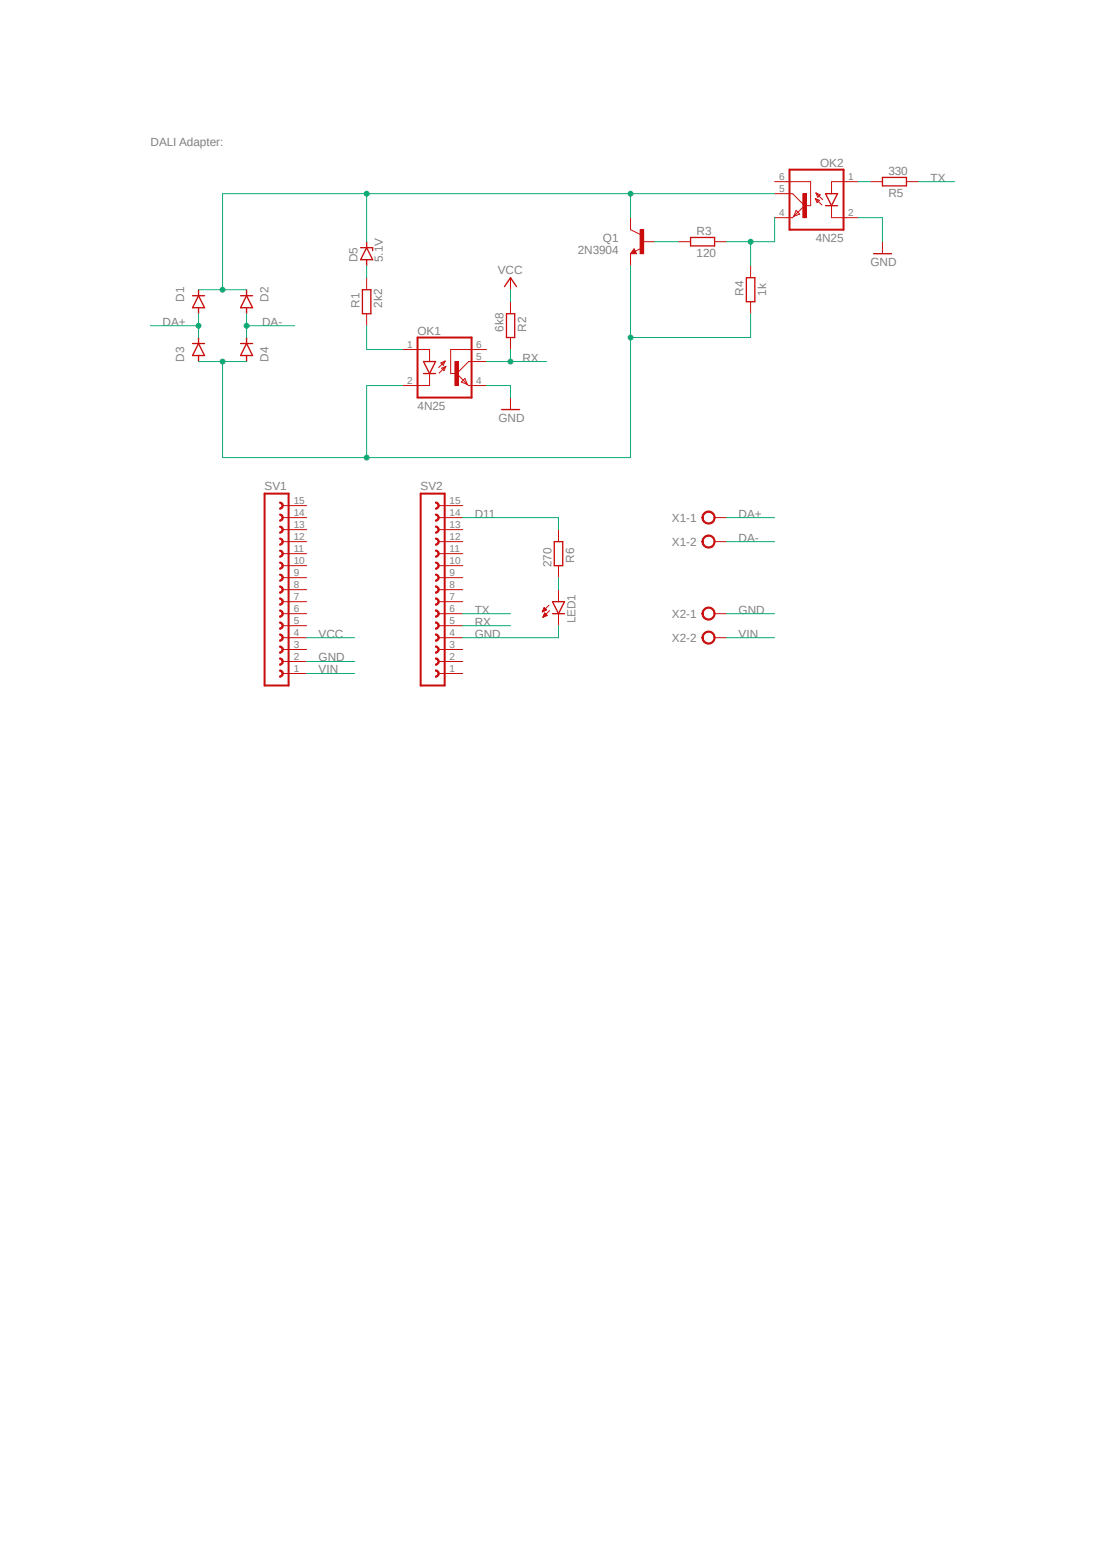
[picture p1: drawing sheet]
<svg xmlns="http://www.w3.org/2000/svg" width="210mm" height="297mm" viewBox="0 0 210 297" stroke-linecap="round" stroke-linejoin="round" font-family="sans-serif">
<path d="M28.1 25.4l153.7 105.4M181.8 25.4l-153.7 105.4" fill="none" stroke="#fff" stroke-width=".19"/>
<g fill="none" stroke="#c90d0c" stroke-width=".25">
<path d="M36.7 56.3h2.2M37.8 56.3l1.1 2.3h-2.2zM37.8 55.2v1.1M37.8 58.6v1.1M45.8 56.3h2.3M46.9 56.3l1.2 2.3h-2.3zM46.9 55.2v1.1M46.9 58.6v1.1M68.7 47.2h2.3v.5M69 55.2h1.6v4.5h-1.6zM69.8 47.2l1.2 2.2h-2.3zM69.8 46v1.2"/>
<path d="M69.8 49.4v1.2M36.7 65.4h2.2M37.8 64.3v1.1M37.8 67.7v1.1M37.8 65.4l1.1 2.3h-2.2zM45.8 65.4h2.3M46.9 64.3v1.1M46.9 67.7v1.1M46.9 65.4l1.2 2.3h-2.3zM80.6 68.8h2.3l-1.1 2.3zM80.6 71.1h2.3"/>
</g>
<path d="M69.8 52.9v2.3M69.8 59.7v2.3M79 66.5h2.8v2.3M81.8 71.1v2.3h-2.8M83.9 69.1l.9-.4-.4 .9zM84.1 70.1l.8-.3-.4 .8zM84.8 68.7l-1.3 1.3M84.9 69.8l-1.3 1.2M87.8 72.7l.7-.6 .5 1.1zM89 73.2l.2 .2h1.2M90.4 66.5h-4.6v4.6h.9M90.4 68.8h-1.2l-2.2 2.3 2 2.1" fill="none" stroke="#c90d0c" stroke-width=".19"/>
<path d="M79.5 64.3h10.3v11.4h-10.3z" fill="none" stroke="#c90d0c" stroke-width=".38"/>
<path d="M86.6 68.8h.7v4.6h-.7z" fill-rule="evenodd" fill="#c90d0c"/>
<g fill="none" stroke="#c90d0c" stroke-width=".19">
<path d="M149.8 34.6h4.5v4.6h-.9M149.8 36.9h1.1l2.3 2.3-2.1 2M155.2 37.8l1.3 1.2M155.2 37.8l.8 .3-.4 .5zM155.4 36.7l.8 .4-.5 .4zM155.4 36.7l1.2 1.3M158.3 39.2v2.2h2.9M161.2 34.6h-2.9v2.3M151.1 41.2l-.2 .2h-1.1M151.6 40l.7 .8-1.2 .4zM76.7 66.5h2.3M76.7 73.4h2.3"/>
<path d="M86.6 68.8h.7v4.6h-.7zM90.4 66.5h2.2M90.4 73.4h2.2M90.4 68.8h2.2"/>
</g>
<path d="M157.2 36.9h2.3l-1.2 2.3zM157.2 39.2h2.3" fill="none" stroke="#c90d0c" stroke-width=".25"/>
<path d="M150.3 32.3h10.3v11.4h-10.3z" fill="none" stroke="#c90d0c" stroke-width=".38"/>
<path d="M152.9 36.9h.6v4.5h-.6z" fill-rule="evenodd" fill="#c90d0c"/>
<path d="M147.5 34.6h2.3M147.5 36.9h2.3M152.9 36.9h.6v4.5h-.6zM161.2 34.6h2.2M120.1 43.7l1.8 .9M120.7 47.4l.5 .9h-1.1zM122.1 47.3l-1.2 .5M147.5 41.4h2.3M161.2 41.4h2.2" fill="none" stroke="#c90d0c" stroke-width=".19"/>
<path d="M120.7 47.8l-.1 .2h.4l-.3-.4-.4 .6h.7" fill="none" stroke="#c90d0c" stroke-width=".25"/>
<path d="M121.9 43.7h.7v4.6h-.7z" fill-rule="evenodd" fill="#c90d0c"/>
<g fill="none" stroke="#c90d0c" stroke-width=".19">
<path d="M165.7 34.6h2.3M172.6 34.6h2.3M97.2 52.9v2.3M97.2 57.4v2.3M120.1 41.4v2.3M120.1 48.3v2.3M121.9 43.7h.7v4.6h-.7zM122.3 46h2.3M129.2 46h2.3M136.1 46h2.2M142.9 50.6v2.3M142.9 57.4v2.3"/>
<path d="M168 46v2.3M97.2 64.3v2.2M97.2 75.7v2.3"/>
</g>
<path d="M168 33.8h4.6v1.6h-4.6zM96.1 54.6l1.1-1.7 1.1 1.7M96.4 59.7h1.6v4.6h-1.6zM131.5 45.2h4.6v1.6h-4.6zM142.1 52.9h1.6v4.5h-1.6zM166.3 48.3h3.5M95.5 78h3.4" fill="none" stroke="#c90d0c" stroke-width=".25"/>
<path d="M134 97.7a1.26 1.26 0 0 1 2 .2 1.26 1.26 0 0 1-.8 1.9 1.26 1.26 0 0 1-1.6-1.2h.3a1.03 1.03 0 0 1 1.3-1 1.03 1.03 0 0 1 .6 1.5 1.03 1.03 0 0 1-1.6 .1l-.3-.6h-.3z" fill-rule="evenodd" fill="#c90d0c"/>
<path d="M134 97.7a1.26 1.26 0 0 1 2 .2 1.26 1.26 0 0 1-.8 1.9 1.26 1.26 0 0 1-1.6-1.2h.3a1.03 1.03 0 0 1 1.3-1 1.03 1.03 0 0 1 .6 1.5 1.03 1.03 0 0 1-1.6 .1l-.3-.6h-.3zM136.1 98.6h2.2" fill="none" stroke="#c90d0c" stroke-width=".19"/>
<path d="M134 102.3a1.26 1.26 0 0 1 2 .2 1.26 1.26 0 0 1-.8 1.8 1.26 1.26 0 0 1-1.6-1.2h.3a1.03 1.03 0 0 1 1.3-1 1.03 1.03 0 0 1 .6 1.6 1.03 1.03 0 0 1-1.6 .1l-.3-.7h-.3z" fill-rule="evenodd" fill="#c90d0c"/>
<path d="M134 102.3a1.26 1.26 0 0 1 2 .2 1.26 1.26 0 0 1-.8 1.8 1.26 1.26 0 0 1-1.6-1.2h.3a1.03 1.03 0 0 1 1.3-1 1.03 1.03 0 0 1 .6 1.6 1.03 1.03 0 0 1-1.6 .1l-.3-.7h-.3zM136.1 103.1h2.2" fill="none" stroke="#c90d0c" stroke-width=".19"/>
<path d="M134 116a1.26 1.26 0 0 1 2 .2 1.26 1.26 0 0 1-.8 1.9 1.26 1.26 0 0 1-1.6-1.3h.3a1.03 1.03 0 0 1 1.5-.8 1.03 1.03 0 0 1 .2 1.7 1.03 1.03 0 0 1-1.7-.5v-.4h-.3z" fill-rule="evenodd" fill="#c90d0c"/>
<path d="M134 116a1.26 1.26 0 0 1 2 .2 1.26 1.26 0 0 1-.8 1.9 1.26 1.26 0 0 1-1.6-1.3h.3a1.03 1.03 0 0 1 1.5-.8 1.03 1.03 0 0 1 .2 1.7 1.03 1.03 0 0 1-1.7-.5v-.4h-.3zM136.1 116.8h2.2" fill="none" stroke="#c90d0c" stroke-width=".19"/>
<path d="M134 120.6a1.26 1.26 0 0 1 2 .2 1.26 1.26 0 0 1-.8 1.8 1.26 1.26 0 0 1-1.6-1.2h.3a1.03 1.03 0 0 1 1.5-.9 1.03 1.03 0 0 1 .2 1.7 1.03 1.03 0 0 1-1.7-.4v-.4h-.3z" fill-rule="evenodd" fill="#c90d0c"/>
<path d="M134 120.6a1.26 1.26 0 0 1 2 .2 1.26 1.26 0 0 1-.8 1.8 1.26 1.26 0 0 1-1.6-1.2h.3a1.03 1.03 0 0 1 1.5-.9 1.03 1.03 0 0 1 .2 1.7 1.03 1.03 0 0 1-1.7-.4v-.4h-.3zM136.1 121.4h2.2" fill="none" stroke="#c90d0c" stroke-width=".19"/>
<path d="M50.4 130.5h4.5" fill="none" stroke="#c90d0c" stroke-width=".38"/>
<path d="M53.3 123a.7 .7 0 0 1 .6 .7 .7 .7 0 0 1-.6 .7v-.3h.2a.46 .46 0 0 0 .2-.5 .46 .46 0 0 0-.4-.4z" fill-rule="evenodd" fill="#c90d0c"/>
<path d="M53.3 123a.7 .7 0 0 1 .6 .7 .7 .7 0 0 1-.6 .7v-.3h.2a.46 .46 0 0 0 .2-.5 .46 .46 0 0 0-.4-.4z" fill="none" stroke="#c90d0c" stroke-width=".19"/>
<path d="M53.3 125.3a.7 .7 0 0 1 .6 .7 .7 .7 0 0 1-.6 .7v-.3h.2a.46 .46 0 0 0 .2-.5 .46 .46 0 0 0-.4-.4z" fill-rule="evenodd" fill="#c90d0c"/>
<path d="M53.3 125.3a.7 .7 0 0 1 .6 .7 .7 .7 0 0 1-.6 .7v-.3h.2a.46 .46 0 0 0 .2-.5 .46 .46 0 0 0-.4-.4z" fill="none" stroke="#c90d0c" stroke-width=".19"/>
<path d="M53.3 127.6a.7 .7 0 0 1 .6 .6 .7 .7 0 0 1-.6 .7v-.2h.2a.46 .46 0 0 0 .2-.5 .46 .46 0 0 0-.4-.4z" fill-rule="evenodd" fill="#c90d0c"/>
<path d="M53.3 127.6a.7 .7 0 0 1 .6 .6 .7 .7 0 0 1-.6 .7v-.2h.2a.46 .46 0 0 0 .2-.5 .46 .46 0 0 0-.4-.4z" fill="none" stroke="#c90d0c" stroke-width=".19"/>
<path d="M53.3 118.4a.7 .7 0 0 1 .6 .7 .7 .7 0 0 1-.6 .7v-.3h.2a.46 .46 0 0 0 .2-.5 .46 .46 0 0 0-.4-.3z" fill-rule="evenodd" fill="#c90d0c"/>
<path d="M53.3 118.4a.7 .7 0 0 1 .6 .7 .7 .7 0 0 1-.6 .7v-.3h.2a.46 .46 0 0 0 .2-.5 .46 .46 0 0 0-.4-.3z" fill="none" stroke="#c90d0c" stroke-width=".19"/>
<path d="M53.3 120.7a.7 .7 0 0 1 .6 .7 .7 .7 0 0 1-.6 .7v-.3h.2a.46 .46 0 0 0 .2-.5 .46 .46 0 0 0-.4-.4z" fill-rule="evenodd" fill="#c90d0c"/>
<path d="M53.3 120.7a.7 .7 0 0 1 .6 .7 .7 .7 0 0 1-.6 .7v-.3h.2a.46 .46 0 0 0 .2-.5 .46 .46 0 0 0-.4-.4z" fill="none" stroke="#c90d0c" stroke-width=".19"/>
<path d="M53.3 111.5a.7 .7 0 0 1 .6 .7 .7 .7 0 0 1-.6 .7v-.2l.2-.1a.46 .46 0 0 0 .2-.5 .46 .46 0 0 0-.4-.3z" fill-rule="evenodd" fill="#c90d0c"/>
<path d="M53.3 111.5a.7 .7 0 0 1 .6 .7 .7 .7 0 0 1-.6 .7v-.2l.2-.1a.46 .46 0 0 0 .2-.5 .46 .46 0 0 0-.4-.3z" fill="none" stroke="#c90d0c" stroke-width=".19"/>
<path d="M53.3 113.8a.7 .7 0 0 1 .6 .7 .7 .7 0 0 1-.6 .7v-.2l.2-.1a.46 .46 0 0 0 .2-.5 .46 .46 0 0 0-.4-.3z" fill-rule="evenodd" fill="#c90d0c"/>
<path d="M53.3 113.8a.7 .7 0 0 1 .6 .7 .7 .7 0 0 1-.6 .7v-.2l.2-.1a.46 .46 0 0 0 .2-.5 .46 .46 0 0 0-.4-.3z" fill="none" stroke="#c90d0c" stroke-width=".19"/>
<path d="M53.3 116.1a.7 .7 0 0 1 .6 .7 .7 .7 0 0 1-.6 .7v-.2l.2-.1a.46 .46 0 0 0 .2-.5 .46 .46 0 0 0-.4-.3z" fill-rule="evenodd" fill="#c90d0c"/>
<path d="M53.3 116.1a.7 .7 0 0 1 .6 .7 .7 .7 0 0 1-.6 .7v-.2l.2-.1a.46 .46 0 0 0 .2-.5 .46 .46 0 0 0-.4-.3z" fill="none" stroke="#c90d0c" stroke-width=".19"/>
<path d="M53.3 107a.68 .68 0 0 1 .6 .7 .68 .68 0 0 1-.6 .7v-.2a.47 .47 0 0 0 .4-.5 .47 .47 0 0 0-.4-.5z" fill-rule="evenodd" fill="#c90d0c"/>
<path d="M53.3 107a.68 .68 0 0 1 .6 .7 .68 .68 0 0 1-.6 .7v-.2a.47 .47 0 0 0 .4-.5 .47 .47 0 0 0-.4-.5z" fill="none" stroke="#c90d0c" stroke-width=".19"/>
<path d="M53.3 109.3a.68 .68 0 0 1 .6 .7 .68 .68 0 0 1-.6 .7v-.3a.47 .47 0 0 0 .4-.4 .47 .47 0 0 0-.4-.5z" fill-rule="evenodd" fill="#c90d0c"/>
<path d="M53.3 109.3a.68 .68 0 0 1 .6 .7 .68 .68 0 0 1-.6 .7v-.3a.47 .47 0 0 0 .4-.4 .47 .47 0 0 0-.4-.5z" fill="none" stroke="#c90d0c" stroke-width=".19"/>
<path d="M53.3 100.2a.68 .68 0 0 1 .6 .6 .68 .68 0 0 1-.6 .7v-.2a.47 .47 0 0 0 .4-.5 .47 .47 0 0 0-.4-.4z" fill-rule="evenodd" fill="#c90d0c"/>
<path d="M53.3 100.2a.68 .68 0 0 1 .6 .6 .68 .68 0 0 1-.6 .7v-.2a.47 .47 0 0 0 .4-.5 .47 .47 0 0 0-.4-.4z" fill="none" stroke="#c90d0c" stroke-width=".19"/>
<path d="M53.3 102.4a.68 .68 0 0 1 .6 .7 .68 .68 0 0 1-.6 .7v-.2a.47 .47 0 0 0 .4-.5 .47 .47 0 0 0-.4-.4z" fill-rule="evenodd" fill="#c90d0c"/>
<path d="M53.3 102.4a.68 .68 0 0 1 .6 .7 .68 .68 0 0 1-.6 .7v-.2a.47 .47 0 0 0 .4-.5 .47 .47 0 0 0-.4-.4z" fill="none" stroke="#c90d0c" stroke-width=".19"/>
<path d="M53.3 104.7a.68 .68 0 0 1 .6 .7 .68 .68 0 0 1-.6 .7v-.2a.47 .47 0 0 0 .4-.5 .47 .47 0 0 0-.4-.5z" fill-rule="evenodd" fill="#c90d0c"/>
<path d="M53.3 104.7a.68 .68 0 0 1 .6 .7 .68 .68 0 0 1-.6 .7v-.2a.47 .47 0 0 0 .4-.5 .47 .47 0 0 0-.4-.5z" fill="none" stroke="#c90d0c" stroke-width=".19"/>
<path d="M53.3 95.6a.68 .68 0 0 1 .6 .7 .68 .68 0 0 1-.6 .6v-.2a.47 .47 0 0 0 .4-.4 .47 .47 0 0 0-.4-.5z" fill-rule="evenodd" fill="#c90d0c"/>
<path d="M53.3 95.6a.68 .68 0 0 1 .6 .7 .68 .68 0 0 1-.6 .6v-.2a.47 .47 0 0 0 .4-.4 .47 .47 0 0 0-.4-.5z" fill="none" stroke="#c90d0c" stroke-width=".19"/>
<path d="M53.3 97.9a.68 .68 0 0 1 .6 .7 .68 .68 0 0 1-.6 .6v-.2a.47 .47 0 0 0 .4-.4 .47 .47 0 0 0-.4-.5z" fill-rule="evenodd" fill="#c90d0c"/>
<g fill="none" stroke="#c90d0c" stroke-width=".19">
<path d="M53.3 97.9a.68 .68 0 0 1 .6 .7 .68 .68 0 0 1-.6 .6v-.2a.47 .47 0 0 0 .4-.4 .47 .47 0 0 0-.4-.5zM53.8 98.6h4.6M53.8 96.3h4.6M53.8 119.1h4.6M53.8 116.8h4.6M53.8 114.6h4.6M53.8 112.3h4.6M53.8 110h4.6M53.8 107.7h4.6M53.8 105.4h4.6M53.8 103.1h4.6M53.8 100.8h4.6"/>
<path d="M53.8 128.2h4.6M53.8 125.9h4.6M53.8 123.7h4.6M53.8 121.4h4.6"/>
</g>
<path d="M50.4 130.5v-36.5h4.5v36.5M80.1 130.5h4.6" fill="none" stroke="#c90d0c" stroke-width=".38"/>
<path d="M82.9 123a.7 .7 0 0 1 .8 .7 .7 .7 0 0 1-.8 .7v-.3a.46 .46 0 0 0 .5-.3 .46 .46 0 0 0-.2-.5l-.3-.1z" fill-rule="evenodd" fill="#c90d0c"/>
<path d="M82.9 123a.7 .7 0 0 1 .8 .7 .7 .7 0 0 1-.8 .7v-.3a.46 .46 0 0 0 .5-.3 .46 .46 0 0 0-.2-.5l-.3-.1z" fill="none" stroke="#c90d0c" stroke-width=".19"/>
<path d="M82.9 125.3a.7 .7 0 0 1 .8 .7 .7 .7 0 0 1-.8 .7v-.3a.46 .46 0 0 0 .5-.3 .46 .46 0 0 0-.2-.5l-.3-.1z" fill-rule="evenodd" fill="#c90d0c"/>
<path d="M82.9 125.3a.7 .7 0 0 1 .8 .7 .7 .7 0 0 1-.8 .7v-.3a.46 .46 0 0 0 .5-.3 .46 .46 0 0 0-.2-.5l-.3-.1z" fill="none" stroke="#c90d0c" stroke-width=".19"/>
<path d="M82.9 127.6a.7 .7 0 0 1 .8 .6 .7 .7 0 0 1-.8 .7v-.2a.46 .46 0 0 0 .5-.3 .46 .46 0 0 0-.2-.6h-.3z" fill-rule="evenodd" fill="#c90d0c"/>
<path d="M82.9 127.6a.7 .7 0 0 1 .8 .6 .7 .7 0 0 1-.8 .7v-.2a.46 .46 0 0 0 .5-.3 .46 .46 0 0 0-.2-.6h-.3z" fill="none" stroke="#c90d0c" stroke-width=".19"/>
<path d="M82.9 118.4a.7 .7 0 0 1 .8 .7 .7 .7 0 0 1-.8 .7v-.3a.46 .46 0 0 0 .5-.3 .46 .46 0 0 0-.2-.5h-.3z" fill-rule="evenodd" fill="#c90d0c"/>
<path d="M82.9 118.4a.7 .7 0 0 1 .8 .7 .7 .7 0 0 1-.8 .7v-.3a.46 .46 0 0 0 .5-.3 .46 .46 0 0 0-.2-.5h-.3z" fill="none" stroke="#c90d0c" stroke-width=".19"/>
<path d="M82.9 120.7a.7 .7 0 0 1 .8 .7 .7 .7 0 0 1-.8 .7v-.3a.46 .46 0 0 0 .5-.3 .46 .46 0 0 0-.2-.5l-.3-.1z" fill-rule="evenodd" fill="#c90d0c"/>
<path d="M82.9 120.7a.7 .7 0 0 1 .8 .7 .7 .7 0 0 1-.8 .7v-.3a.46 .46 0 0 0 .5-.3 .46 .46 0 0 0-.2-.5l-.3-.1z" fill="none" stroke="#c90d0c" stroke-width=".19"/>
<path d="M82.9 111.5a.7 .7 0 0 1 .8 .7 .7 .7 0 0 1-.8 .7v-.2a.46 .46 0 0 0 .5-.3 .46 .46 0 0 0-.2-.6h-.3z" fill-rule="evenodd" fill="#c90d0c"/>
<path d="M82.9 111.5a.7 .7 0 0 1 .8 .7 .7 .7 0 0 1-.8 .7v-.2a.46 .46 0 0 0 .5-.3 .46 .46 0 0 0-.2-.6h-.3z" fill="none" stroke="#c90d0c" stroke-width=".19"/>
<path d="M82.9 113.8a.7 .7 0 0 1 .8 .7 .7 .7 0 0 1-.8 .7v-.2a.46 .46 0 0 0 .5-.4 .46 .46 0 0 0-.2-.5h-.3z" fill-rule="evenodd" fill="#c90d0c"/>
<path d="M82.9 113.8a.7 .7 0 0 1 .8 .7 .7 .7 0 0 1-.8 .7v-.2a.46 .46 0 0 0 .5-.4 .46 .46 0 0 0-.2-.5h-.3z" fill="none" stroke="#c90d0c" stroke-width=".19"/>
<path d="M82.9 116.1a.7 .7 0 0 1 .8 .7 .7 .7 0 0 1-.8 .7v-.2a.46 .46 0 0 0 .5-.4 .46 .46 0 0 0-.2-.5h-.3z" fill-rule="evenodd" fill="#c90d0c"/>
<path d="M82.9 116.1a.7 .7 0 0 1 .8 .7 .7 .7 0 0 1-.8 .7v-.2a.46 .46 0 0 0 .5-.4 .46 .46 0 0 0-.2-.5h-.3z" fill="none" stroke="#c90d0c" stroke-width=".19"/>
<path d="M82.9 107a.68 .68 0 0 1 .8 .7 .68 .68 0 0 1-.8 .7v-.2a.47 .47 0 0 0 .5-.5 .47 .47 0 0 0-.5-.5z" fill-rule="evenodd" fill="#c90d0c"/>
<path d="M82.9 107a.68 .68 0 0 1 .8 .7 .68 .68 0 0 1-.8 .7v-.2a.47 .47 0 0 0 .5-.5 .47 .47 0 0 0-.5-.5z" fill="none" stroke="#c90d0c" stroke-width=".19"/>
<path d="M82.9 109.3a.68 .68 0 0 1 .8 .7 .68 .68 0 0 1-.8 .7v-.3a.47 .47 0 0 0 .5-.4 .47 .47 0 0 0-.5-.5z" fill-rule="evenodd" fill="#c90d0c"/>
<path d="M82.9 109.3a.68 .68 0 0 1 .8 .7 .68 .68 0 0 1-.8 .7v-.3a.47 .47 0 0 0 .5-.4 .47 .47 0 0 0-.5-.5z" fill="none" stroke="#c90d0c" stroke-width=".19"/>
<path d="M82.9 100.2a.68 .68 0 0 1 .8 .6 .68 .68 0 0 1-.8 .7v-.2a.47 .47 0 0 0 .5-.5 .47 .47 0 0 0-.5-.4z" fill-rule="evenodd" fill="#c90d0c"/>
<path d="M82.9 100.2a.68 .68 0 0 1 .8 .6 .68 .68 0 0 1-.8 .7v-.2a.47 .47 0 0 0 .5-.5 .47 .47 0 0 0-.5-.4z" fill="none" stroke="#c90d0c" stroke-width=".19"/>
<path d="M82.9 102.4a.68 .68 0 0 1 .8 .7 .68 .68 0 0 1-.8 .7v-.2a.47 .47 0 0 0 .5-.5 .47 .47 0 0 0-.5-.4z" fill-rule="evenodd" fill="#c90d0c"/>
<path d="M82.9 102.4a.68 .68 0 0 1 .8 .7 .68 .68 0 0 1-.8 .7v-.2a.47 .47 0 0 0 .5-.5 .47 .47 0 0 0-.5-.4z" fill="none" stroke="#c90d0c" stroke-width=".19"/>
<path d="M82.9 104.7a.68 .68 0 0 1 .8 .7 .68 .68 0 0 1-.8 .7v-.2a.47 .47 0 0 0 .5-.5 .47 .47 0 0 0-.5-.5z" fill-rule="evenodd" fill="#c90d0c"/>
<path d="M82.9 104.7a.68 .68 0 0 1 .8 .7 .68 .68 0 0 1-.8 .7v-.2a.47 .47 0 0 0 .5-.5 .47 .47 0 0 0-.5-.5z" fill="none" stroke="#c90d0c" stroke-width=".19"/>
<path d="M82.9 95.6a.68 .68 0 0 1 .8 .7 .68 .68 0 0 1-.8 .6v-.2a.47 .47 0 0 0 .5-.4 .47 .47 0 0 0-.5-.5z" fill-rule="evenodd" fill="#c90d0c"/>
<path d="M82.9 95.6a.68 .68 0 0 1 .8 .7 .68 .68 0 0 1-.8 .6v-.2a.47 .47 0 0 0 .5-.4 .47 .47 0 0 0-.5-.5z" fill="none" stroke="#c90d0c" stroke-width=".19"/>
<path d="M82.9 97.9a.68 .68 0 0 1 .8 .7 .68 .68 0 0 1-.8 .6v-.2a.47 .47 0 0 0 .5-.4 .47 .47 0 0 0-.5-.5z" fill-rule="evenodd" fill="#c90d0c"/>
<g fill="none" stroke="#c90d0c" stroke-width=".19">
<path d="M82.9 97.9a.68 .68 0 0 1 .8 .7 .68 .68 0 0 1-.8 .6v-.2a.47 .47 0 0 0 .5-.4 .47 .47 0 0 0-.5-.5zM83.5 98.6h4.6M83.5 96.3h4.6M83.5 119.1h4.6M83.5 116.8h4.6M83.5 114.6h4.6M83.5 112.3h4.6M83.5 110h4.6M83.5 107.7h4.6M83.5 105.4h4.6M83.5 103.1h4.6M83.5 100.8h4.6"/>
<path d="M103.3 116.5h.1M103.3 116.4h.2M103.3 116.3h.4M103.4 116.2h.5M103.4 116.2h.7M103.4 117.5h.1M103.4 117.4h.2M103.5 116.1h.5M103.5 116h.4M103.5 117.3h.3M103.5 115.9h.3M103.5 117.3h.5"/>
<path d="M103.5 117.2h.6M103.5 117.1h.6M103.6 115.8h.1M103.6 115.7h.1M103.6 117h.5M103.6 116.9h.3M103.6 115.7l-.3 .8M103.6 115.7l.5 .4-.8 .4M103.6 117h.4M103.7 116.8h.1M103.7 116.7l.5 .5-.8 .3zM104.5 115.2l-1.2 1.3"/>
<path d="M104.6 116.2l-1.2 1.3M106.3 100.8v2.3M106.3 107.7v2.3M106.3 112.3v2.3M106.3 116.8v2.3M83.5 128.2h4.6M83.5 125.9h4.6M83.5 123.7h4.6M83.5 121.4h4.6"/>
</g>
<path d="M80.1 130.5v-36.5h4.6v36.5" fill="none" stroke="#c90d0c" stroke-width=".38"/>
<path d="M105.2 114.6h2.3l-1.2 2.2zM105.2 116.8h2.3M105.5 103.1h1.6v4.6h-1.6z" fill="none" stroke="#c90d0c" stroke-width=".25"/>
<path d="M37.8 59.7v4.6M28.7 62h9.1" fill="none" stroke="#0dab76" stroke-width=".19"/>
<circle cx="37.8" cy="62" r=".46" fill="#0dab76"/>
<g fill="none" stroke="#0dab76" stroke-width=".19">
<path d="M46.9 59.7v4.6M46.9 62h9.2M138.3 98.6h9.2"/>
<circle cx="37.8" cy="62" r=".46"/>
</g>
<circle cx="46.9" cy="62" r=".46" fill="#0dab76"/>
<g fill="none" stroke="#0dab76" stroke-width=".19">
<path d="M142.9 46v4.6M147.5 41.4v4.6h-9.2M138.3 103.1h9.2"/>
<circle cx="46.9" cy="62" r=".46"/>
</g>
<circle cx="142.9" cy="46" r=".46" fill="#0dab76"/>
<g fill="none" stroke="#0dab76" stroke-width=".19">
<path d="M163.4 34.6h2.3M69.8 50.6v2.3M124.6 46h4.6M92.6 68.8h11.5M97.2 66.5v2.3"/>
<circle cx="142.9" cy="46" r=".46"/>
</g>
<circle cx="97.2" cy="68.8" r=".46" fill="#0dab76"/>
<g fill="none" stroke="#0dab76" stroke-width=".19">
<path d="M42.4 36.9h105.1M120.1 36.9v4.5M97.2 55.2v2.2M163.4 41.4h4.6v4.6M92.6 73.4h4.6v2.3M88.1 119.1h9.1M106.3 119.1v2.3h-18.2M138.3 116.8h9.2M58.4 121.4h9.1M58.4 125.9h9.1"/>
<circle cx="97.2" cy="68.8" r=".46"/>
</g>
<circle cx="120.1" cy="36.9" r=".46" fill="#0dab76"/>
<g fill="none" stroke="#0dab76" stroke-width=".19">
<path d="M42.4 36.9v18.3M37.8 55.2h9.1"/>
<circle cx="120.1" cy="36.9" r=".46"/>
</g>
<circle cx="42.4" cy="55.2" r=".46" fill="#0dab76"/>
<g fill="none" stroke="#0dab76" stroke-width=".19">
<path d="M69.8 36.9v9.1"/>
<circle cx="42.4" cy="55.2" r=".46"/>
</g>
<circle cx="69.8" cy="36.9" r=".46" fill="#0dab76"/>
<g fill="none" stroke="#0dab76" stroke-width=".19">
<path d="M37.8 68.8h9.1M69.8 73.4h6.9"/>
<circle cx="69.8" cy="36.9" r=".46"/>
</g>
<circle cx="42.4" cy="68.8" r=".46" fill="#0dab76"/>
<g fill="none" stroke="#0dab76" stroke-width=".19">
<path d="M120.1 50.6v36.5h-77.7v-18.3M69.8 73.4v13.7"/>
<circle cx="42.4" cy="68.8" r=".46"/>
</g>
<circle cx="69.8" cy="87.1" r=".46" fill="#0dab76"/>
<g fill="none" stroke="#0dab76" stroke-width=".19">
<path d="M142.9 59.7v4.6h-22.8"/>
<circle cx="69.8" cy="87.1" r=".46"/>
</g>
<circle cx="120.1" cy="64.3" r=".46" fill="#0dab76"/>
<g fill="none" stroke="#0dab76" stroke-width=".19">
<path d="M174.9 34.6h6.8M69.8 62v4.5h6.9M88.1 98.6h18.2v2.2M88.1 116.8h9.1M106.3 110v2.3M58.4 128.2h9.1M138.3 121.4h9.2"/>
<circle cx="120.1" cy="64.3" r=".46"/>
</g>
<g font-size="2.2" fill="#808080">
<text x="28.7" y="27.7">DALI Adapter:</text>
<text x="156.2" y="31.7">OK2</text>
<text x="169.2" y="33.2">330</text>
<text x="177.2" y="34.6">TX</text>
<text x="169.2" y="37.5">R5</text>
<text x="114.8" y="46">Q1</text>
<text x="132.6" y="44.7">R3</text>
<text x="155.3" y="46">4N25</text>
<text x="68.1" y="49.9" transform="rotate(-90 68.1 49.9)">D5</text>
<text x="72.9" y="49.9" transform="rotate(-90 72.9 49.9)">5.1V</text>
<text x="94.8" y="52.2">VCC</text>
<text x="110" y="48.3">2N3904</text>
<text x="132.6" y="49">120</text>
<text x="165.7" y="50.6">GND</text>
<text x="35.1" y="57.4" transform="rotate(-90 35.1 57.4)">D1</text>
<text x="51.1" y="57.4" transform="rotate(-90 51.1 57.4)">D2</text>
<text x="68.5" y="58.6" transform="rotate(-90 68.5 58.6)">R1</text>
<text x="72.8" y="58.6" transform="rotate(-90 72.8 58.6)">2k2</text>
<text x="141.6" y="56.3" transform="rotate(-90 141.6 56.3)">R4</text>
<text x="145.9" y="56.3" transform="rotate(-90 145.9 56.3)">1k</text>
<text x="30.9" y="62">DA+</text>
<text x="49.9" y="62">DA-</text>
<text x="79.5" y="63.7">OK1</text>
<text x="95.8" y="63.2" transform="rotate(-90 95.8 63.2)">6k8</text>
<text x="100.2" y="63.2" transform="rotate(-90 100.2 63.2)">R2</text>
<text x="35.1" y="68.8" transform="rotate(-90 35.1 68.8)">D3</text>
<text x="51.1" y="68.8" transform="rotate(-90 51.1 68.8)">D4</text>
<text x="99.5" y="68.8">RX</text>
<text x="79.5" y="78">4N25</text>
<text x="94.9" y="80.3">GND</text>
<text x="50.4" y="93.3">SV1</text>
<text x="80.1" y="93.3">SV2</text>
<text x="90.4" y="98.6">D11</text>
<text x="127.9" y="99.4">X1-1</text>
<text x="140.6" y="98.6">DA+</text>
<text x="105" y="108" transform="rotate(-90 105 108)">270</text>
<text x="109.3" y="107.1" transform="rotate(-90 109.3 107.1)">R6</text>
<text x="127.9" y="103.9">X1-2</text>
<text x="140.6" y="103.1">DA-</text>
<text x="90.4" y="119.1">RX</text>
<text x="90.4" y="116.8">TX</text>
<text x="109.6" y="118.7" transform="rotate(-90 109.6 118.7)">LED1</text>
<text x="127.9" y="117.6">X2-1</text>
<text x="140.6" y="116.8">GND</text>
<text x="60.7" y="121.4">VCC</text>
<text x="60.7" y="125.9">GND</text>
<text x="90.4" y="121.4">GND</text>
<text x="127.9" y="122.2">X2-2</text>
<text x="140.6" y="121.4">VIN</text>
<text x="60.7" y="128.2">VIN</text>
</g>
<g font-size="1.9" fill="#808080">
<text x="148.4" y="34.2">6</text>
<text x="161.5" y="34.2">1</text>
<text x="148.4" y="41.1">4</text>
<text x="148.4" y="36.5">5</text>
<text x="161.5" y="41.1">2</text>
<text x="77.6" y="66.3">1</text>
<text x="90.7" y="66.3">6</text>
<text x="90.7" y="68.5">5</text>
<text x="77.6" y="73.1">2</text>
<text x="90.7" y="73.1">4</text>
<text x="55.9" y="95.9">15</text>
<text x="85.6" y="95.9">15</text>
<text x="55.9" y="100.5">13</text>
<text x="55.9" y="98.2">14</text>
<text x="85.6" y="100.5">13</text>
<text x="85.6" y="98.2">14</text>
<text x="55.9" y="107.4">10</text>
<text x="55.9" y="105.1">11</text>
<text x="55.9" y="102.8">12</text>
<text x="85.6" y="107.4">10</text>
<text x="85.6" y="105.1">11</text>
<text x="85.6" y="102.8">12</text>
<text x="55.9" y="111.9">8</text>
<text x="55.9" y="109.6">9</text>
<text x="85.6" y="111.9">8</text>
<text x="85.6" y="109.6">9</text>
<text x="55.9" y="118.8">5</text>
<text x="55.9" y="116.5">6</text>
<text x="55.9" y="114.2">7</text>
<text x="85.6" y="118.8">5</text>
<text x="85.6" y="116.5">6</text>
<text x="85.6" y="114.2">7</text>
<text x="55.9" y="125.6">2</text>
<text x="55.9" y="123.4">3</text>
<text x="55.9" y="121.1">4</text>
<text x="85.6" y="125.6">2</text>
<text x="85.6" y="123.4">3</text>
<text x="85.6" y="121.1">4</text>
<text x="55.9" y="127.9">1</text>
<text x="85.6" y="127.9">1</text>
</g>
</svg>
